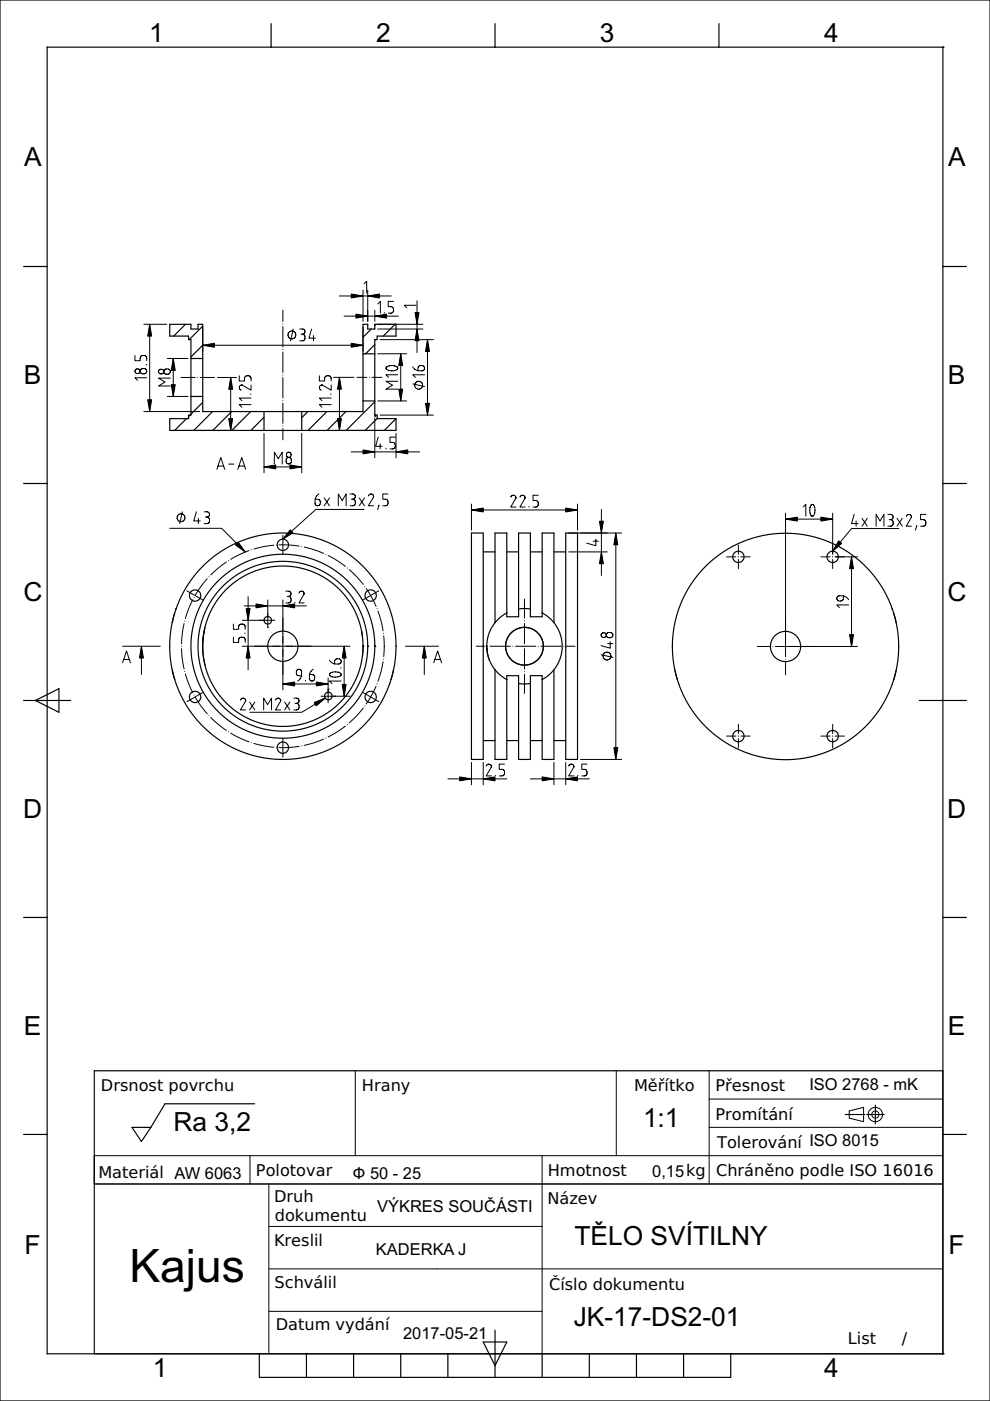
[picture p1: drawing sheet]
<svg xmlns="http://www.w3.org/2000/svg" width="210mm" height="297mm" viewBox="0 0 210 297" stroke-linecap="round" stroke-linejoin="round" font-family="sans-serif">
<g fill="none" stroke="#000" stroke-width=".25">
<path d="M0 0h209.9v297h-209.9zM57.5 5v5M105 5v5M152.4 5v5M199.9 10h.1M199.9 10h-189.9v277h189.9M199.9 10v277M5 56.5h5M199.9 56.5h.1M199.9 56.5h5M39.3 68.8l-2.5 2.5M40.5 76h2.5"/>
<path d="M43 69.1l-2.9 2.9M43 73.2l-2.5 2.5M77 75h2.5M78.7 69.8l-1.7 1.7M79.5 72h.1M79.5 72h.5v-.7h4v-2.5h-4.5v1h-1.5v-1h-1v18.5h-34v-18.5h-1v1h-1.5v-1h-4.5v2.5h4v.7h.5v16h-.5v.8h-4v2.5h48v-2.5M79.5 72v16M79.5 73.1l-2 1.9M79.7 68.8l-.2 .2M83.8 68.8l-2.5 2.5M39.5 88.8l-2.5 2.5M40.3 88l-.3 .3"/>
<path d="M40.5 84.1h2.5M43 85.3l-2.5 2.5M45.1 87.3l-4 4M49.1 87.3l-4 4M53.2 87.3l-4 4M56 87.3v4M56 88.5l-2.8 2.8M64 87.3v4M65.3 87.3l-1.3 1.3M69.3 87.3l-4 4M73.3 87.3l-3.9 4M77 85h2.5"/>
<path d="M79.5 88.3h.1M79.5 88h.1M79.5 88h.5v.8h4M79.5 85.2l-6.1 6.1M80 88.7l-2.6 2.6M84 88.8l-2.5 2.5M5 102.5h5M100 113h2.5v48h-2.5zM102.5 117h2.5M107.5 117h2.5M112.5 117h2.5M117.4 117h2.5"/>
<path d="M119.9 113h2.5v48h-2.5zM199.9 102.5h5M37 129.9l-.5 2.1M37.3 129.1h.1M37.4 129h.1M37.4 129l-.1 .1M43 135.8v.1M43 135.6v.1M43.1 135.3v.2M43.1 135.1v.1M43.1 134.9v.1M43.2 134.6l-.1 .2"/>
<path d="M43.2 134.4v.1M43.2 134.1v.1M43.3 133.9l-.1 .1M43.5 133l-.4 1.8-.1 2.1 .1 2 .4 2.1M76.7 133.8l.1 1.1M77 137h.1M77 137l-.2 2.2M78 137h.1M79.5 137h.1M82.6 129v.1M103.2 137v.6M103.2 137a8 8 0 0 0 1.8 5"/>
<path d="M103.2 136.9v.1M103.2 137.6h.1M103.2 137.8l.4 1.7M103.7 139.7v.1M103.8 139.9v.1M105 132a8 8 0 0 0-1.8 5M107.5 129.9l-.1 .1M107.5 129.9l-1.4 1-1.1 1.1M107.5 129.9v-16.9h-2.5v19M110 129.1v-16.1h2.5v16.1M110 129.1h2.5M110 129.1v1.7h-2.5v-.9"/>
<path d="M112.5 129.1v1.7h2.5v-.9M115 129.9v.1M115 129.9v-16.9h2.4v19M115 129.9l1.3 1 1.1 1.1M117.4 132a8 8 0 0 1 0 10M189.2 129.1v.1M189.5 130l.5 2.1M5 148.5h10M7.5 148.5l5-2.5v5zM36.5 142l.5 2.1M82.6 145h.1M82.6 144.9h.1"/>
<path d="M83.4 142l-.5 2.1M102.5 157h2.5M105 142v19h2.5v-16.9M105 142l1.1 1.2 1.4 .9M107.4 144l.1 .1M107.5 157h2.5M107.5 144.1v-.8h2.5v1.6M110 144.9v16.1h2.5v-16.1M110 144.9h2.5M112.5 157h2.5M115 144.1v-.8h-2.5v1.6M115 144v.1"/>
<path d="M117.4 142v19h-2.4v-16.9M117.4 142l-1.1 1.2-1.3 .9M117.4 157h2.5M143.1 142.1l.5 2M143.9 145h.1M189.2 145v.1M190 142.1l-.5 2M194.9 148.5h10M5 194.5h5M199.9 194.5h5M28 239h4l-2 3zM54 234h-19l-3 5"/>
<path d="M179.2 236.3h.3M179.7 236.3h.1M179.9 236.3h.4M180.5 236.3h.1M180.7 236.3h.4M181.3 236.3h.1M181.5 236.3h.4M182.1 236.3h.1M182.3 236.3h.4M182.9 236.3h.1M183.1 236.3h.3M183.7 236.3h.1"/>
<path d="M184 236.3h.1M184.2 236.3h.4M184.8 236.3h.1M185 236.3h.4M185.6 234.3v.2M185.6 234.7h.1M185.6 234.9v.4M185.6 235.5h.1M185.6 235.7v.4M185.6 236.5v.4M185.6 237.1h.1M185.6 237.3v.4"/>
<path d="M185.6 237.9h.1M185.6 238.1v.2M185.6 236.3h.1M185.8 236.3h.4M186.4 236.3h.1M186.6 236.3h.4M187.2 236.3h.1M187.4 236.3h.1M199.9 227h-179.9v60M5 240.5h5M199.9 240.5h5M55 287v5h99.9v-5"/>
<path d="M65 287v5M75 287v5M85 287v5M95 287v5M102.5 284.5h5l-2.5 5zM105 282v10M115 287v5M124.9 287v5M134.9 287v5M144.9 287v5M199.9 287h.1"/>
<circle cx="60" cy="115.5" r="1.2"/>
<circle cx="156.6" cy="118.1" r="1.2"/>
<circle cx="176.5" cy="118.1" r="1.2"/>
<circle cx="41.4" cy="126.3" r="1.2"/>
<circle cx="56.8" cy="131.5" r=".8"/>
<circle cx="60" cy="137" r="19.5"/>
<circle cx="60" cy="137" r="18"/>
<circle cx="60" cy="137" r="17"/>
<circle cx="60" cy="137" r="3.2"/>
<circle cx="60" cy="137" r="24"/>
<circle cx="78.6" cy="126.3" r="1.2"/>
<circle cx="111.2" cy="137" r="4"/>
<circle cx="166.6" cy="137.1" r="3.2"/>
<circle cx="166.6" cy="137.1" r="24"/>
<circle cx="41.4" cy="147.8" r="1.2"/>
<circle cx="60" cy="158.5" r="1.2"/>
<circle cx="69.6" cy="147.6" r=".8"/>
<circle cx="78.6" cy="147.8" r="1.2"/>
<circle cx="156.6" cy="156.1" r="1.2"/>
<circle cx="176.5" cy="156.1" r="1.2"/>
</g>
<g fill="none" stroke="#000" stroke-width=".21">
<path d="M28.6 75.4v1.1h1.1v-.6a.56 .56 0 0 1 .6-.5h.3a.56 .56 0 0 1 .5 .5v.6M30.5 68.8h4.9M31 77.3h.1M31.7 68.8v18.5M35.5 76h4.4M36.7 76v8.1M43 73.2h34M43 69.4v5M50.7 79.7v1.1h1.1v-.6a.56 .56 0 0 1 .6-.5h.3a.56 .56 0 0 1 .5 .5v.6M60 65.8v2.4M60 68.7h.1M60 69.2v4.4"/>
<path d="M60 74.1h.1M60 74.6v4.4M60 79.5h.1M61.7 71.8h.1M62.2 69.8l-.6 2.5M63.6 69.8h.5a.56 .56 0 0 1 .6 .5 .56 .56 0 0 1-.6 .6M63.8 70.9h.3M64.1 70.9a.56 .56 0 0 1 .6 .5v.3a.56 .56 0 0 1-.6 .6h-.5M66.1 69.8l-.6 1.9h1.4M66.5 71.1v1.2M67.7 79.7v1.1h1.1v-.6a.56 .56 0 0 1 .6-.5h.3a.56 .56 0 0 1 .5 .5v.6M72 62.8h11"/>
<path d="M73 67h11.5M77 61.5v6.6M77 69.4v5M77.2 60.2l.5-.6v2.5M78 61.5v6.6M79.5 65.8v2.3M80.1 64.5l.5-.6v2.5M80.1 75h6.1M80.1 68.8h9.6M80.1 69.8h9.6M80.6 72h11.3M81.5 66.3v.1"/>
<path d="M81.9 77.8a1.66 1.66 0 0 1 2.4 .3l-.1 .2a1.63 1.63 0 0 1-2.4-.3zM83.4 63.9h-1.1v1.1h.6a.56 .56 0 0 1 .5 .6v.2a.56 .56 0 0 1-.5 .6h-.6M84.2 77.8h.1M84.3 79.5h-2.5l.6 .5M85 75v10M87.5 77.8l.9 .7 1.1 .1a.56 .56 0 0 0 .5-.5 .56 .56 0 0 0-.5-.6h-.3a.56 .56 0 0 0-.6 .6v.5M88.2 64.7h-2.5l.6 .6M88.4 63.8v11M90 79.5h-2.5l.6 .5M90.6 72v16M30.5 87.3h11.9M31.1 80.1h-2.5l.6 .5"/>
<path d="M35.5 84.1h4.4M36.1 80.2h-2.5l1.4 .8-1.4 .8h2.5M36.6 91.3h13.6M38.4 80h3M41.9 80h.1M42.5 80h3M46 99.5l.8-2.5 .8 2.5M46.1 80h4.1M46.2 98.8h1.2M48.5 98.4h1.1M48.9 80v11.3M50.4 99.5l.9-2.5 .8 2.5"/>
<path d="M50.7 98.8h1.2M51.1 81.6a.56 .56 0 0 0-.4 .6 .56 .56 0 0 0 .4 .5M51.2 81.6h.1M53.1 83.6h.1M53.2 85.8h-2.5l.6 .5M53.2 84.4h-2.5l.6 .6M53.2 81.6v1.1l-2-1.1M56 99h8M56 91.9v8.3M58.2 98.4v-2.5l.8 1.4 .8-1.4v2.5M60 80v4.4M60 84.9h.1"/>
<path d="M60 85.4v4.4M60 90.3h.1M60 90.8v2.5M64 91.9v8.3M70.1 83.6h.1M70.2 85.8h-2.5l.6 .5M70.2 84.4h-2.5l.6 .6M70.2 81.6v1.1l-2.1-1.1a.56 .56 0 0 0-.4 .6 .56 .56 0 0 0 .4 .5M70.7 80h4.3M70.7 91.3h12.6M72 80v11.3M74.5 95.8h14.5"/>
<path d="M75.7 80h2.1M78.3 80h.1M78.9 80h2.1M79.5 88.6v8.5M80.1 85h6.1M80.2 92.7l-.6 1.9h1.4M80.6 88h11.3M80.6 94.1v1.1M81.9 95v.2M83.8 92.7h-1.1v1.1h.5a.56 .56 0 0 1 .6 .5v.3a.56 .56 0 0 1-.6 .6h-.5M84 91.9v5.2M84.3 80.8h-2.5l1.4 .9-1.4 .8h2.5"/>
<path d="M87.5 81.4l2.5 .6M89.6 81.9h.1M36 112h11l5 5M38.2 110.6h.1M38.7 108.5l-.6 2.5M41.6 108.5l-.5 2h1.4M42.1 109.9v1.1M43.3 108.5h.6a.56 .56 0 0 1 .5 .6 .56 .56 0 0 1-.5 .5M43.6 109.6h.3M43.9 109.6a.56 .56 0 0 1 .5 .6v.3a.56 .56 0 0 1-.5 .5h-.6M48 119.2l-1.7 1.3-1.6 1.4M48.5 118.9h-.1"/>
<path d="M52.8 116.7l-2 .9-1.9 1M53.3 116.6h.1M58.1 115.6l-2.2 .3-2.1 .5M58.6 115.6h.1M59.1 115.5l2.2 .1 2.1 .2M60 113.5v4M64 115.9h.1M64.5 116l2.1 .6 2 .7M67.6 104.7l-.7 .9-.1 1.1a.56 .56 0 0 0 .5 .5 .56 .56 0 0 0 .6-.5v-.3a.56 .56 0 0 0-.6-.6h-.5M68.7 105.6l1.1 1.6M69.1 117.5v.1M69.6 117.8l1.9 1 1.7 1.3"/>
<path d="M69.8 105.6l-1.1 1.6M71.7 107.2v-2.5l.9 1.4 .8-1.4v2.5M74.2 104.7h.6a.56 .56 0 0 1 .5 .6 .56 .56 0 0 1-.5 .5M74.5 105.8h.3M74.8 105.8a.56 .56 0 0 1 .5 .6v.3a.56 .56 0 0 1-.5 .5h-.6M76.2 105.6l1.1 1.6M77 108h-10l-7 6.3M77 108h.1M77.3 105.6l-1.1 1.6M78.1 105.2l.1-.2a.56 .56 0 0 1 .5-.3 .56 .56 0 0 1 .5 .5M79.2 105.2h.1M79.2 105.2l-1.1 2h1.1"/>
<path d="M80.3 107.1l-.2 1M82.3 104.7h-1.1v1.1h.5a.56 .56 0 0 1 .6 .6v.3a.56 .56 0 0 1-.6 .5h-.5M100 108.1h22.4M100 106.9v5.5M108.3 105.4l.1-.1a.56 .56 0 0 1 .5-.3 .56 .56 0 0 1 .5 .4M109.4 105.4h.1M109.4 105.4l-1.1 2.1h1.1M110.2 105.4l.1-.1a.56 .56 0 0 1 .6-.3 .56 .56 0 0 1 .4 .4M111.3 105.4h.1M111.3 105.4l-1.1 2.1h1.1M112.2 107.4v.1M114.1 105h-1.1v1.1h.6a.56 .56 0 0 1 .5 .6v.2a.56 .56 0 0 1-.5 .6h-.6"/>
<path d="M120.6 113h11.2M120.6 117h8.2M122.4 106.9v5.5M125.8 114.7h1.1M126.3 114.3v1.4l-1.9-.5M127.5 108v14M130.6 113v48M154.1 118.1h1.9M156.5 118.1h.1M156.6 115.6v1.9M156.6 118.6v2M157.1 118.1h2"/>
<path d="M166.6 110.1h9.9M166.6 108.8v30.4M170.3 107.5l.6-.6v2.5M172 107.1a1.6 1.6 0 0 0 .3 2.3l.2-.1M172 107.1l.2-.2 .3 .1a2.17 2.17 0 0 1 0 2.3M172 107.1h.1M172.5 109.3h.1M174 118.1h2M176.5 118.1h.1M176.5 108.8v8.7M176.5 118.6v2M177.1 118.1h4.7"/>
<path d="M180.5 118.1v19M181.1 109.1l-.6 1.9h1.4M181.5 110.5v1.1M182.8 109.9l1.1 1.7M183.9 109.9l-1.1 1.7M185.8 111.6v-2.5l.8 1.4 .8-1.4v2.5M188.3 109.1h.5a.56 .56 0 0 1 .6 .5 .56 .56 0 0 1-.6 .6M188.5 110.2h.3M188.8 110.2a.56 .56 0 0 1 .6 .5v.3a.56 .56 0 0 1-.6 .6h-.5M190.2 109.9l1.1 1.7M190.5 112.1h.1M190.5 112.1h-10l-4 4.8"/>
<path d="M191.3 109.9l-1.1 1.7M192.2 109.5v-.2a.54 .54 0 0 1 .7-.2 .54 .54 0 0 1 .3 .6l-1.1 1.9h1.1M194.4 111.4l-.3 1M196.3 109.1h-1.1v1.1h.5a.56 .56 0 0 1 .6 .5v.3a.56 .56 0 0 1-.6 .6h-.5M26 137h8M26.2 139.8h1.2M30 137v6M38.5 137h.1M38.5 137.6l.2 2.1 .3 2.1M39 132.2l-.3 2.1-.2 2.2M39.2 131.7h.1M39.6 125.3l3.5 2"/>
<path d="M40.9 127.1l-.9 2-.7 2M41.1 126.7h.1M43.9 122.7l-1.3 1.7-1.2 1.8M44.3 122.3h.1M49.5 135.1v1.1h1.1v-.5a.56 .56 0 0 1 .5-.6h.3a.56 .56 0 0 1 .6 .6v.5M49.5 132.3v1.1h1.1v-.5a.56 .56 0 0 1 .5-.6h.3a.56 .56 0 0 1 .6 .6v.5M51.4 137h22.8M51.4 131.5h6.9M51.8 128.5h13.2M51.8 134.3h.2M52.6 126.5v15.5M56.8 133h.1"/>
<path d="M56.8 127.2v5.8M60 127.2v19.1M60.6 125.3h.6a.56 .56 0 0 1 .5 .6 .56 .56 0 0 1-.5 .5M60.9 126.4h.3M61.2 126.4a.56 .56 0 0 1 .5 .6v.3a.56 .56 0 0 1-.5 .5h-.6M62.5 127.7v.1M63.4 125.8l.1-.2a.54 .54 0 0 1 .6-.2 .54 .54 0 0 1 .3 .6l-1 1.8h1.1M69.8 140l.9 .7 1.1 .1a.56 .56 0 0 0 .5-.6 .56 .56 0 0 0-.5-.5h-.3a.56 .56 0 0 0-.5 .5v.6M73 137v10.6M73.6 120.4h.1M74.1 120.8l1.5 1.5 1.4 1.6M77.3 124.3v.1"/>
<path d="M77.7 124.8l1.1 1.8 .9 2M79.9 129.1h.1M80.1 129.6l.7 2 .4 2.1M80.3 125.3l-3.4 2M81.3 134.3h.1M81.3 139.7v.1M81.4 134.8l.1 2.2-.1 2.2M86 137h7M90 137v6M92.2 139.8h1.2M101 137h1.8M103.3 137h.1"/>
<path d="M103.9 137h4.3M108.7 137h.1M109.3 137h4.3M111.2 127v4.1M111.2 131.6h.1M111.2 132.2v4.3M111.2 137h.1M111.2 137.6v4.3M114.1 137h.1M114.7 137h4.3M119.5 137h.1M120.1 137h1.8"/>
<path d="M127.4 138.8l2.5 .6M128.8 136.5h1.1M129.4 136v1.4l-2-.5M129.5 139.3h.1M160.6 137.1h2.7M163.8 137.1h.1M164.4 137.1h17.4M166.6 139.8h.1M178.8 126.3v.6a.56 .56 0 0 1-.5 .5h-.3a.56 .56 0 0 1-.6-.5 .56 .56 0 0 1 .6-.6l1.1 .1 .8 .7M179.9 128.3h-2.5l.6 .5M26 140.5l.8-2.5 .9 2.5M39.2 142.3v.1"/>
<path d="M39.3 142.9l.7 2 .9 2M41.1 147.4h.1M41.4 147.8l1.2 1.9 1.3 1.6M43.1 146.8l-3.5 2M44.3 151.7h.1M44.7 152.1l1.6 1.5 1.7 1.3M48.4 155.2h.1M48.9 155.4l1.9 1.1 2 .8M51 148.4l.1-.1a.54 .54 0 0 1 .6-.3 .54 .54 0 0 1 .4 .7l-1.1 1.8h1.1M52.9 148.8l1.1 1.7M53.3 157.5h.1M53.8 157.6l2.1 .5 2.2 .3"/>
<path d="M54 148.8l-1.1 1.7M55.9 150.5v-2.5l.8 1.4 .9-1.4v2.5M58.4 148.4l.1-.1a.54 .54 0 0 1 .6-.3 .54 .54 0 0 1 .4 .7l-1.1 1.8h1.1M58.6 158.5h.1M60 156.5v4M60 145h9.6M60.3 148.8l1.2 1.7M61.5 148.8l-1.2 1.7M62.3 148h.5a.56 .56 0 0 1 .6 .6 .56 .56 0 0 1-.6 .5M62.6 149.1h.2M62.8 149.1a.56 .56 0 0 1 .6 .6v.3a.56 .56 0 0 1-.6 .5h-.5M63.4 158.2l-2.1 .3h-2.2"/>
<path d="M63.9 143.3h-.5a.56 .56 0 0 1-.6-.6v-.3a.56 .56 0 0 1 .6-.5 .56 .56 0 0 1 .5 .5l-.1 1.1-.7 .9M64 158.1h.1M64.8 144.3v.1M66.4 141.9l-.7 .8-.1 1.1a.56 .56 0 0 0 .6 .6 .56 .56 0 0 0 .5-.6v-.2a.56 .56 0 0 0-.5-.6h-.6M68.1 147.6h6.1M68.6 156.7l-2 .8-2.1 .5M69 148l-5 3h-11M69.1 156.5h.1M69.6 146.1h.1M69.6 143.8v5.2M70 143.3h.1M72.2 141.6h.1"/>
<path d="M72.2 142.8a1.6 1.6 0 0 0-2.4 .2l.2 .3M72.2 142.8h.1M72.2 142.8l.1 .2v.2a2.16 2.16 0 0 1-2.3 .1M72.3 144.4h-2.5l.6 .6M73.2 153.9l-1.7 1.3-1.9 1M73.7 153.6h-.1M76.9 146.8l3.4 2M77 150.1l-1.4 1.6-1.5 1.6M77.3 149.7h.1M79.7 145.5l-.9 1.9-1.1 1.8M79.9 145h.1M81.2 140.3l-.4 2.1-.7 2.1"/>
<path d="M92 140.5l.8-2.5 .8 2.5M111.2 142.4h.1M111.2 143v4M154.1 156.1h1.9M156.5 156.1h.1M156.6 153.6v1.9M156.6 156.6v2M157.1 156.1h2M166.6 140.3v2.8M174 156.1h2M176.5 156.1h.1M176.5 153.6v1.9"/>
<path d="M176.5 156.6v2M177.1 156.1h1.9M95 165.1h12.5M100 161.6v4.8M102.5 161.6v4.8M103.1 162.4l.1-.1a.54 .54 0 0 1 .6-.3 .54 .54 0 0 1 .4 .7l-1.1 1.8h1.1M105 164.4v.1M107 162h-1.1v1.1h.5a.56 .56 0 0 1 .6 .6v.3a.56 .56 0 0 1-.6 .5h-.5M112.5 165.1h12.4M117.4 161.6v4.8M119.9 161.6v4.8M120.6 162.4l.1-.1a.54 .54 0 0 1 .6-.3 .54 .54 0 0 1 .3 .7l-1 1.8h1.1"/>
<path d="M122.5 164.4v.1M123.1 161h8.7M124.5 162h-1.2v1.1h.6a.56 .56 0 0 1 .6 .6v.3a.56 .56 0 0 1-.6 .5h-.6M75.3 227v18M130.7 227v18M150.4 227v24M150.4 239h49.5M150.4 233h49.5M180.1 235.5l3-.7v3l-3-.7zM20 245h179.9M20 251h179.9M53 245v6"/>
<path d="M57 251v36M114.9 245v42M57 260h57.9M57 278h57.9M57 269h142.9"/>
<circle cx="29.2" cy="78.7" r=".53"/>
<circle cx="30.4" cy="78.7" r=".66"/>
<circle cx="34.2" cy="78.8" r=".53"/>
<circle cx="35.4" cy="78.8" r=".66"/>
<circle cx="61.9" cy="71" r=".83"/>
<circle cx="61.2" cy="96.4" r=".53"/>
<circle cx="61.2" cy="97.6" r=".66"/>
<circle cx="88.8" cy="81.7" r=".83"/>
<circle cx="38.4" cy="109.8" r=".83"/>
<circle cx="128" cy="134.7" r=".53"/>
<circle cx="128.7" cy="139.1" r=".83"/>
<circle cx="129.2" cy="134.7" r=".66"/>
<circle cx="185.6" cy="236.3" r=".76"/>
<circle cx="185.6" cy="236.3" r="1.52"/>
</g>
<g fill="#000">
<path d="M31.7 68.8l.5 2.5h-.9zM36.7 76l.5 2.5h-.9zM43 73.2l2.5-.4v.8zM74.5 72.8l2.5 .4-2.5 .4zM74.5 62.3l2.5 .5-2.5 .4zM75.5 66.6l2.5 .4-2.5 .4zM78 62.8l2.5-.5v.9zM79.5 67l2.5-.4v.8zM85 75l.4 2.5h-.9zM88 66.3h.8l-.4 2.5zM88.4 69.8l.4 2.5h-.8zM90.6 72l.5 2.5h-.9z"/>
<path d="M31.3 84.8h.9l-.5 2.5zM36.3 81.6h.9l-.5 2.5zM48.5 88.8h.8l-.4 2.5zM48.9 80l.4 2.5h-.8zM56 99l2.5-.4v.8zM61.5 98.6l2.5 .4-2.5 .4zM72 80l.4 2.5h-.8zM71.6 88.8h.8l-.4 2.5zM77 95.4l2.5 .4-2.5 .4zM84 95.8l2.5-.4v.8zM84.5 82.5h.9l-.4 2.5zM90.2 85.5h.9l-.5 2.5z"/>
<path d="M50.5 115l1.5 2-2.1-1.5zM61.6 112.3l.5 .6-2.1 1.4zM100 108.1l2.5-.4v.8zM119.9 107.7l2.5 .4-2.5 .4zM127.1 110.5h.8l-.4 2.5zM127.5 117l.4 2.5h-.8zM130.6 113l.4 2.5h-.8zM166.6 110.1l2.5-.5v.9zM174 109.6l2.5 .5-2.5 .4zM177.8 114.7l.7 .5-2 1.7zM180.5 118.1l.5 2.5h-.9zM30 137l.4 2.5h-.8z"/>
<path d="M52.2 129h.8l-.4 2.5zM52.6 137l.4 2.5h-.8zM54.3 128l2.5 .5-2.5 .4zM60 128.5l2.5-.5v.9zM73 137l.4 2.5h-.8zM90 137l.4 2.5h-.9zM180.1 134.6h.9l-.5 2.5zM60 145l2.5-.4v.8zM66.6 148.9l2.4-.9-2 1.7zM67.1 144.6l2.5 .4-2.5 .4zM72.6 145.1h.8l-.4 2.5zM97.5 164.7l2.5 .4-2.5 .5z"/>
<path d="M102.5 165.1l2.5-.4v.9zM115 164.7l2.4 .4-2.4 .5zM119.9 165.1l2.5-.4v.9zM130.2 158.5h.8l-.4 2.5z"/>
</g>
<g fill="#000" stroke="#000" stroke-width=".21">
<path d="M31.7 68.8l.5 2.5h-.9zM36.7 76l.5 2.5h-.9zM43 73.2l2.5-.4v.8zM74.5 72.8l2.5 .4-2.5 .4zM74.5 62.3l2.5 .5-2.5 .4zM75.5 66.6l2.5 .4-2.5 .4zM78 62.8l2.5-.5v.9zM79.5 67l2.5-.4v.8zM85 75l.4 2.5h-.9zM88 66.3h.8l-.4 2.5zM88.4 69.8l.4 2.5h-.8zM90.6 72l.5 2.5h-.9z"/>
<path d="M31.3 84.8h.9l-.5 2.5zM36.3 81.6h.9l-.5 2.5zM48.5 88.8h.8l-.4 2.5zM48.9 80l.4 2.5h-.8zM56 99l2.5-.4v.8zM61.5 98.6l2.5 .4-2.5 .4zM72 80l.4 2.5h-.8zM71.6 88.8h.8l-.4 2.5zM77 95.4l2.5 .4-2.5 .4zM84 95.8l2.5-.4v.8zM84.5 82.5h.9l-.4 2.5zM90.2 85.5h.9l-.5 2.5z"/>
<path d="M50.5 115l1.5 2-2.1-1.5zM61.6 112.3l.5 .6-2.1 1.4zM100 108.1l2.5-.4v.8zM119.9 107.7l2.5 .4-2.5 .4zM127.1 110.5h.8l-.4 2.5zM127.5 117l.4 2.5h-.8zM130.6 113l.4 2.5h-.8zM166.6 110.1l2.5-.5v.9zM174 109.6l2.5 .5-2.5 .4zM177.8 114.7l.7 .5-2 1.7zM180.5 118.1l.5 2.5h-.9zM30 137l.4 2.5h-.8z"/>
<path d="M52.2 129h.8l-.4 2.5zM52.6 137l.4 2.5h-.8zM54.3 128l2.5 .5-2.5 .4zM60 128.5l2.5-.5v.9zM73 137l.4 2.5h-.8zM90 137l.4 2.5h-.9zM180.1 134.6h.9l-.5 2.5zM60 145l2.5-.4v.8zM66.6 148.9l2.4-.9-2 1.7zM67.1 144.6l2.5 .4-2.5 .4zM72.6 145.1h.8l-.4 2.5zM97.5 164.7l2.5 .4-2.5 .5z"/>
<path d="M102.5 165.1l2.5-.4v.9zM115 164.7l2.4 .4-2.4 .5zM119.9 165.1l2.5-.4v.9zM130.2 158.5h.8l-.4 2.5z"/>
</g>
<text font-size="9.8" x="27.5" y="271.8">Kajus</text>
<g font-size="5.6">
<text x="31.7" y="9">1</text>
<text x="79.7" y="9">2</text>
<text x="127.2" y="9">3</text>
<text x="174.7" y="9">4</text>
<text x="5.1" y="35.3">A</text>
<text x="201" y="35.3">A</text>
<text x="5.1" y="81.5">B</text>
<text x="201" y="81.5">B</text>
<text x="5" y="127.5">C</text>
<text x="200.9" y="127.5">C</text>
<text x="4.9" y="173.5">D</text>
<text x="200.8" y="173.5">D</text>
<text x="5.1" y="219.5">E</text>
<text x="201" y="219.5">E</text>
<text x="36.8" y="239.7">Ra 3,2</text>
<text x="136.3" y="239">1:1</text>
<text x="5.2" y="265.8">F</text>
<text x="121.8" y="264">TĚLO SVÍTILNY</text>
<text x="201.1" y="265.8">F</text>
<text x="121.6" y="281.2">JK-17-DS2-01</text>
<text x="32.4" y="292">1</text>
<text x="174.7" y="292">4</text>
</g>
<g font-size="3.5">
<text x="171.6" y="231">ISO 2768 - mK</text>
<text x="74.8" y="250">Ф 50 - 25</text>
<text x="138.3" y="249.5">0,15kg</text>
<text x="80" y="257">VÝKRES SOUČÁSTI</text>
<text x="79.7" y="266">KADERKA J</text>
<text x="85.5" y="283.9">2017-05-21</text>
</g>
<g font-size="3.4">
<text x="21.4" y="231.4">Drsnost povrchu</text>
<text x="76.7" y="231.4">Hrany</text>
<text x="134.4" y="231.4">Měřítko</text>
<text x="151.7" y="231.4">Přesnost</text>
<text x="151.7" y="237.5">Promítání</text>
<text x="152.1" y="243.4">Tolerování ISO 8015</text>
<text x="20.8" y="249.8">Materiál AW 6063</text>
<text x="54.3" y="249.4">Polotovar</text>
<text x="116.1" y="249.4">Hmotnost</text>
<text x="151.8" y="249.3">Chráněno podle ISO 16016</text>
<text x="58.1" y="254.9">Druh</text>
<text x="116.1" y="255.2">Název</text>
<text x="58.3" y="258.9">dokumentu</text>
<text x="58.1" y="264.2">Kreslil</text>
<text x="58.2" y="273.2">Schválil</text>
<text x="116.4" y="273.5">Číslo dokumentu</text>
<text x="58.5" y="282">Datum vydání</text>
<text x="179.8" y="285">List</text>
<text x="191.2" y="285">/</text>
</g>
</svg>
